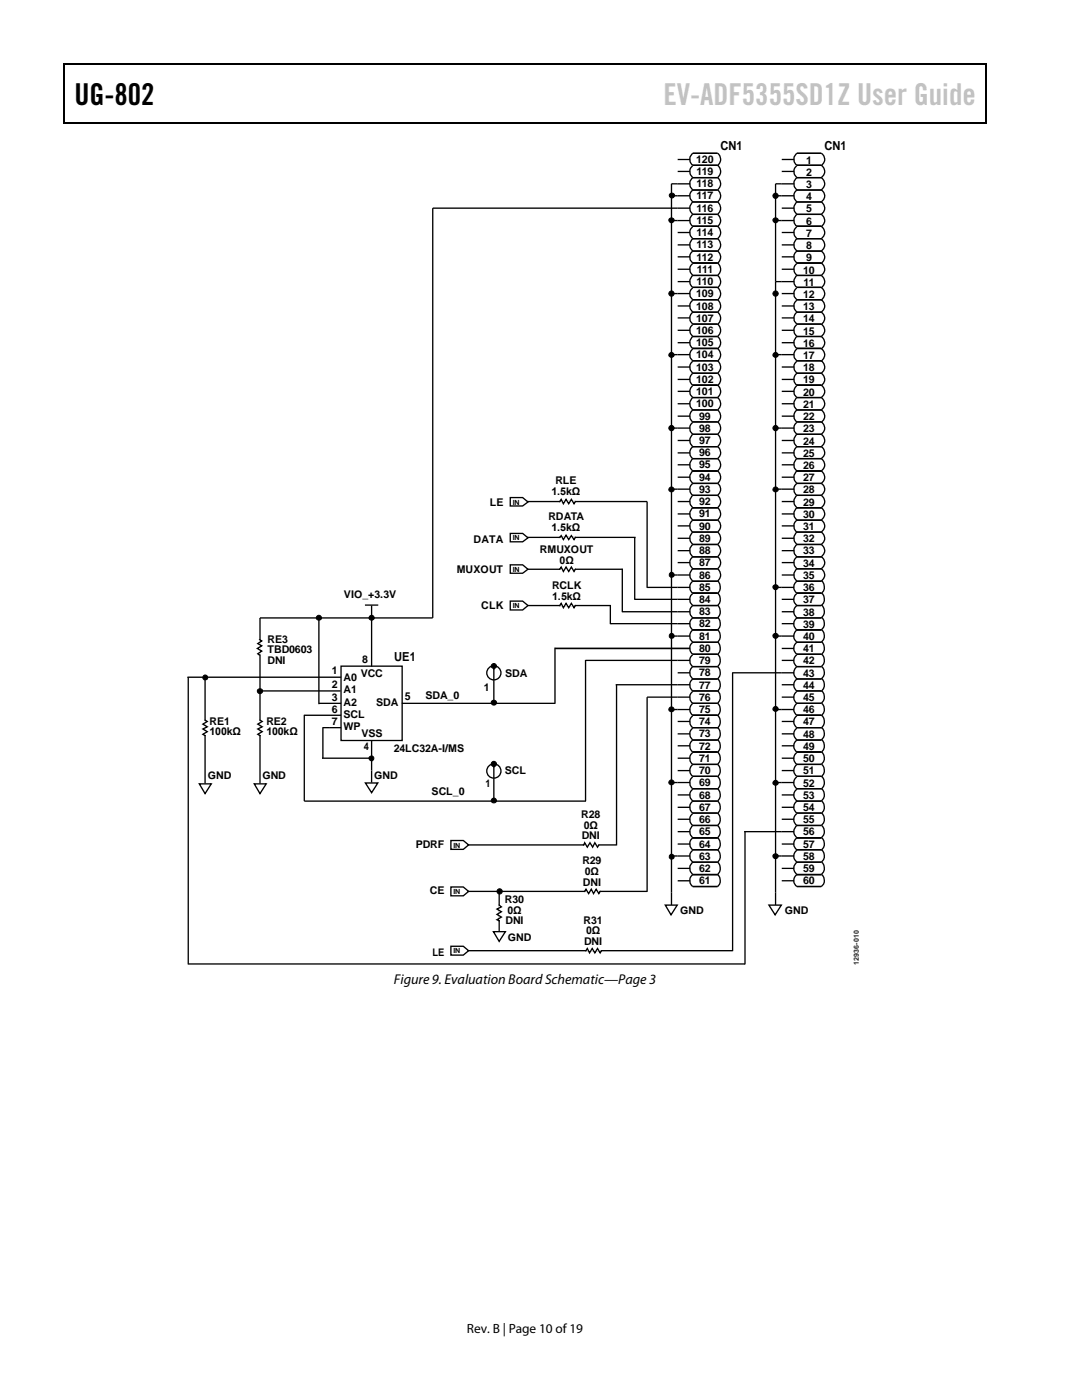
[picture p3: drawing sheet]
<svg xmlns="http://www.w3.org/2000/svg" width="216mm" height="279mm" viewBox="0 0 216 279" stroke-linecap="round" stroke-linejoin="round" font-family="sans-serif">
<path d="M12.7 12.7h.3v1h-.3zM12.7 12.7h.3v.3h-.3zM126.5 12.7h.2v.3h-.2zM196.6 12.7h.2v1h-.2zM196.6 12.7h.2v.3h-.2zM12.7 24.4h.3v.2h-.3zM126.2 24.4h.3v.2h-.3zM196.6 24.4h.2v.2h-.2zM98.4 152.5h.1l.2 .2h-.2z" fill="#000"/>
<path d="M12.8 13.7v10.7M13 12.8h113.5M126.7 12.8h69.9M196.7 13.7v10.7M13 24.5h183.6" fill="none" stroke="#000" stroke-width=".25"/>
<g fill="none" stroke="#000" stroke-width=".27">
<path d="M134 39.1v4.9zM134 39.1h1.2zM134 36.7v2.4zM134 36.7h1.2zM135.2 39.1h2.5zM135.2 36.7h2.5zM135.2 34.2h2.5zM135.2 31.8h2.5zM138.2 35.5h5zM138.2 37.9h5zM138.2 33h5zM138.2 30.6h5z"/>
<path d="M138.2 33.1a1.5 1.5 0 0 0 0 2.4 1.58 1.58 0 0 0 0 2.4 1.5 1.5 0 0 0 0 2.4 1.61 1.61 0 0 0 0 2.5 1.5 1.5 0 0 0 0 2.4M138.2 30.6a1.5 1.5 0 0 0 0 2.4M143.2 33a1.54 1.54 0 0 1 0 2.5 1.54 1.54 0 0 1 0 2.4 1.46 1.46 0 0 1 0 2.4 1.54 1.54 0 0 1 0 2.5 1.54 1.54 0 0 1 0 2.5M143.2 30.6a1.54 1.54 0 0 1 0 2.5M154.8 39.1v4.9zM154.8 39.1h1.2zM154.8 36.7v2.4zM154.8 36.7h1.2zM156 39.1h2.5zM156 36.7h2.5zM156 34.2h2.5zM156 31.8h2.5z"/>
<path d="M159 35.5h4.9zM159 37.9h4.9zM159 33h4.9zM159 30.6h4.9zM159 33.1a1.5 1.5 0 0 0 0 2.4 1.58 1.58 0 0 0 0 2.4 1.5 1.5 0 0 0 0 2.4 1.61 1.61 0 0 0 0 2.5 1.5 1.5 0 0 0 0 2.4M159 30.6a1.5 1.5 0 0 0 0 2.4M163.9 33a1.43 1.43 0 0 1 0 2.5 1.43 1.43 0 0 1 0 2.4 1.36 1.36 0 0 1 0 2.4 1.43 1.43 0 0 1 0 2.5 1.43 1.43 0 0 1 0 2.5M163.9 30.6a1.43 1.43 0 0 1 0 2.5M86.3 41.5v81.8zM86.3 41.5h48.9zM134 58.6v12.2zM134 58.6h1.2z"/>
<path d="M134 44v14.6zM134 44h1.2zM135.2 58.6h2.5zM135.2 56.2h2.5zM135.2 53.7h2.5zM135.2 51.3h2.5zM135.2 48.9h2.5zM135.2 46.4h2.5zM135.2 44h2.5zM135.2 41.5h2.5zM138.2 45.2h5zM138.2 42.8h5z"/>
<path d="M138.2 47.6h5zM138.2 50.1h5zM138.2 52.5h5zM138.2 55h5zM138.2 57.4h5zM138.2 59.8h5zM138.2 40.3h5zM138.2 45.3a1.5 1.5 0 0 0 0 2.3 1.61 1.61 0 0 0 0 2.5 1.5 1.5 0 0 0 0 2.4M138.2 52.6a1.5 1.5 0 0 0 0 2.4 1.53 1.53 0 0 0 0 2.4M138.2 57.4a1.5 1.5 0 0 0 0 2.4M138.2 59.9a1.5 1.5 0 0 0 0 2.4 1.52 1.52 0 0 0 0 2.4M143.2 45.2a1.54 1.54 0 0 1 0 2.4 1.54 1.54 0 0 1 0 2.5 1.54 1.54 0 0 1 0 2.5"/>
<path d="M143.2 52.5a1.54 1.54 0 0 1 0 2.5 1.54 1.54 0 0 1 0 2.4M143.2 57.4a1.63 1.63 0 0 1 0 2.5M143.2 59.8a1.54 1.54 0 0 1 0 2.5 1.54 1.54 0 0 1 0 2.5M154.8 56.2v14.6zM154.8 56.2h1.2zM154.8 44v12.2zM154.8 44h1.2zM156 58.6h2.5zM156 56.2h2.5zM156 53.7h2.5zM156 51.3h2.5zM156 48.9h2.5z"/>
<path d="M156 46.4h2.5zM156 44h2.5zM156 41.5h2.5zM159 45.2h4.9zM159 42.8h4.9zM159 47.6h4.9zM159 50.1h4.9zM159 52.5h4.9zM159 55h4.9zM159 57.4h4.9zM159 59.8h4.9zM159 40.3h4.9z"/>
<path d="M159 45.3a1.5 1.5 0 0 0 0 2.3 1.61 1.61 0 0 0 0 2.5 1.5 1.5 0 0 0 0 2.4M159 52.6a1.5 1.5 0 0 0 0 2.4 1.53 1.53 0 0 0 0 2.4M159 57.4a1.5 1.5 0 0 0 0 2.4M159 59.9a1.5 1.5 0 0 0 0 2.4 1.52 1.52 0 0 0 0 2.4M163.9 45.2a1.43 1.43 0 0 1 0 2.4 1.43 1.43 0 0 1 0 2.5 1.43 1.43 0 0 1 0 2.5M163.9 52.5a1.43 1.43 0 0 1 0 2.5 1.43 1.43 0 0 1 0 2.4M163.9 57.4a1.51 1.51 0 0 1 0 2.5M163.9 59.8a1.43 1.43 0 0 1 0 2.5 1.43 1.43 0 0 1 0 2.5M134 70.8v14.6zM134 70.8h1.2zM135.2 78.1h2.5zM135.2 75.7h2.5z"/>
<path d="M135.2 73.2h2.5zM135.2 70.8h2.5zM135.2 68.4h2.5zM135.2 65.9h2.5zM135.2 63.4h2.5zM135.2 61.1h2.5zM138.2 76.9h5zM138.2 79.3h5zM138.2 69.5h5zM138.2 74.5h5zM138.2 72h5zM138.2 67.2h5z"/>
<path d="M138.2 62.3h5zM138.2 64.7h5zM138.2 77a1.52 1.52 0 0 0 0 2.3 1.61 1.61 0 0 0 0 2.5 1.53 1.53 0 0 0 0 2.4M138.2 69.6a1.52 1.52 0 0 0 0 2.4M138.2 72.1a1.5 1.5 0 0 0 0 2.4 1.53 1.53 0 0 0 0 2.4M138.2 64.8a1.5 1.5 0 0 0 0 2.4 1.53 1.53 0 0 0 0 2.3M143.2 76.9a1.54 1.54 0 0 1 0 2.4 1.54 1.54 0 0 1 0 2.5 1.54 1.54 0 0 1 0 2.5M143.2 72a1.54 1.54 0 0 1 0 2.5 1.54 1.54 0 0 1 0 2.5M143.2 69.5a1.63 1.63 0 0 1 0 2.6M143.2 64.7a1.54 1.54 0 0 1 0 2.5 1.54 1.54 0 0 1 0 2.4M154.8 70.8v14.6zM154.8 70.8h1.2z"/>
<path d="M156 78.1h2.5zM156 75.7h2.5zM156 73.2h2.5zM156 70.8h2.5zM156 68.4h2.5zM156 65.9h2.5zM156 63.4h2.5zM156 61.1h2.5zM159 76.9h4.9zM159 79.3h4.9zM159 69.5h4.9zM159 74.5h4.9z"/>
<path d="M159 72h4.9zM159 67.2h4.9zM159 62.3h4.9zM159 64.7h4.9zM159 77a1.52 1.52 0 0 0 0 2.3 1.61 1.61 0 0 0 0 2.5 1.53 1.53 0 0 0 0 2.4M159 69.6a1.52 1.52 0 0 0 0 2.4M159 72.1a1.5 1.5 0 0 0 0 2.4 1.53 1.53 0 0 0 0 2.4M159 64.8a1.5 1.5 0 0 0 0 2.4 1.53 1.53 0 0 0 0 2.3M163.9 76.9a1.43 1.43 0 0 1 0 2.4 1.43 1.43 0 0 1 0 2.5 1.43 1.43 0 0 1 0 2.5M163.9 72a1.43 1.43 0 0 1 0 2.5 1.43 1.43 0 0 1 0 2.5M163.9 69.5a1.51 1.51 0 0 1 0 2.6M163.9 64.7a1.43 1.43 0 0 1 0 2.5 1.43 1.43 0 0 1 0 2.4"/>
<path d="M134 97.6v17.2zM134 97.6h1.2zM134 85.4v12.2zM134 85.4h1.2zM135.2 97.6h2.5zM135.2 95.2h2.5zM135.2 92.8h2.5zM135.2 90.4h2.5zM135.2 87.9h2.5zM135.2 85.4h2.5zM135.2 83.1h2.5zM135.2 80.6h2.5z"/>
<path d="M138.2 94h5zM138.2 98.9h5zM138.2 96.5h5zM138.2 91.5h5zM138.2 84.2h5zM138.2 89.1h5zM138.2 86.7h5zM138.2 81.8h5zM138.2 84.3a1.5 1.5 0 0 0 0 2.4 1.61 1.61 0 0 0 0 2.4 1.53 1.53 0 0 0 0 2.4 1.61 1.61 0 0 0 0 2.5 1.61 1.61 0 0 0 0 2.5 1.5 1.5 0 0 0 0 2.4 1.61 1.61 0 0 0 0 2.4 1.61 1.61 0 0 0 0 2.5 1.5 1.5 0 0 0 0 2.4 1.61 1.61 0 0 0 0 2.5 1.58 1.58 0 0 0 0 2.4 1.5 1.5 0 0 0 0 2.4 1.61 1.61 0 0 0 0 2.5 1.5 1.5 0 0 0 0 2.4M143.2 84.2a1.54 1.54 0 0 1 0 2.5 1.54 1.54 0 0 1 0 2.4 1.46 1.46 0 0 1 0 2.4 1.54 1.54 0 0 1 0 2.5 1.54 1.54 0 0 1 0 2.5 1.46 1.46 0 0 1 0 2.4 1.54 1.54 0 0 1 0 2.4 1.54 1.54 0 0 1 0 2.5 1.46 1.46 0 0 1 0 2.4 1.54 1.54 0 0 1 0 2.5 1.54 1.54 0 0 1 0 2.4 1.46 1.46 0 0 1 0 2.4 1.54 1.54 0 0 1 0 2.5M154.8 97.6v19.6zM154.8 97.6h1.2z"/>
<path d="M154.8 85.4v12.2zM154.8 85.4h1.2zM156 97.6h2.5zM156 95.2h2.5zM156 92.8h2.5zM156 90.4h2.5zM156 87.9h2.5zM156 85.4h2.5zM156 83.1h2.5zM156 80.6h2.5zM159 94h4.9zM159 98.9h4.9z"/>
<path d="M159 96.5h4.9zM159 91.5h4.9zM159 84.2h4.9zM159 89.1h4.9zM159 86.7h4.9zM159 81.8h4.9zM159 84.3a1.5 1.5 0 0 0 0 2.4 1.61 1.61 0 0 0 0 2.4 1.53 1.53 0 0 0 0 2.4 1.61 1.61 0 0 0 0 2.5 1.61 1.61 0 0 0 0 2.5 1.5 1.5 0 0 0 0 2.4 1.61 1.61 0 0 0 0 2.4 1.61 1.61 0 0 0 0 2.5 1.5 1.5 0 0 0 0 2.4 1.61 1.61 0 0 0 0 2.5 1.58 1.58 0 0 0 0 2.4 1.5 1.5 0 0 0 0 2.4 1.61 1.61 0 0 0 0 2.5 1.48 1.48 0 0 0 0 2.4M163.9 84.2a1.43 1.43 0 0 1 0 2.5 1.43 1.43 0 0 1 0 2.4 1.36 1.36 0 0 1 0 2.4 1.43 1.43 0 0 1 0 2.5 1.43 1.43 0 0 1 0 2.5 1.36 1.36 0 0 1 0 2.4 1.43 1.43 0 0 1 0 2.4 1.43 1.43 0 0 1 0 2.5 1.36 1.36 0 0 1 0 2.4 1.43 1.43 0 0 1 0 2.5 1.43 1.43 0 0 1 0 2.4 1.36 1.36 0 0 1 0 2.4 1.43 1.43 0 0 1 0 2.5M105.2 100.1h23.9zM105.2 107.2h21.6zM124.2 113.5v8.7zM126.6 119.6h8.6z"/>
<path d="M126.6 107.2v12.5zM129.1 117.2h6.1zM129.1 100.1v17.2zM134 114.8v12.1zM134 114.8h1.2zM135.2 119.6h2.5zM135.2 117.2h2.5zM135.2 114.8h2.5zM135.2 112.3h2.5zM135.2 109.9h2.5zM135.2 107.4h2.5zM135.2 105h2.5z"/>
<path d="M135.2 102.6h2.5zM135.2 100.1h2.5zM138.2 118.4h5zM138.2 116h5zM138.2 108.7h5zM138.2 113.5h5zM138.2 111.1h5zM138.2 101.3h5zM138.2 106.2h5zM138.2 103.8h5zM138.2 118.5a1.5 1.5 0 0 0 0 2.3 1.58 1.58 0 0 0 0 2.5 1.5 1.5 0 0 0 0 2.4 1.61 1.61 0 0 0 0 2.5 1.5 1.5 0 0 0 0 2.4M143.2 118.4a1.71 1.71 0 0 1 0 2.4"/>
<path d="M143.2 115.9a1.81 1.81 0 0 1 0 2.6M154.8 117.2v9.7zM154.8 117.2h1.2zM156 119.6h2.5zM156 117.2h2.5zM156 114.8h2.5zM156 112.3h2.5zM156 109.9h2.5zM156 107.4h2.5zM156 105h2.5zM156 102.6h2.5zM156 100.1h2.5z"/>
<path d="M159 118.4h4.9zM159 116h4.9zM159 108.7h4.9zM159 113.5h4.9zM159 111.1h4.9zM159 101.3h4.9zM159 106.2h4.9zM159 103.8h4.9zM159 118.5a1.47 1.47 0 0 0 0 2.3 1.56 1.56 0 0 0 0 2.5 1.47 1.47 0 0 0 0 2.4 1.58 1.58 0 0 0 0 2.5 1.48 1.48 0 0 0 0 2.4M163.9 118.4a1.62 1.62 0 0 1 0 2.4M163.9 115.9a1.71 1.71 0 0 1 0 2.6M37.4 135.2h30.7z"/>
<path d="M37.6 135.2v57.3zM40.9 135.3v21zM51.9 123.3h34.4zM51.9 123.3v33zM51.9 137.9h16.1zM63.6 123.3v17.2zM72.8 120.8h2.7zM74.2 120.8v12.2zM110.7 129.2v11.3zM110.8 129.4h26.9zM116.8 131.7v28.2zM116.8 131.8h18.4z"/>
<path d="M121.8 124.5h13.4zM121.8 120.8v3.8zM122.8 136.7h12.4zM123 136.7v32zM124.2 122.1h11zM129.1 139.1v38.9zM129.1 139.1h6.1zM134 126.9v14.7zM134 126.9h1.2zM135.2 139.1h2.5zM135.2 136.7h2.5zM135.2 134.3h2.5z"/>
<path d="M135.2 131.8h2.5zM135.2 126.9h2.5zM135.2 124.5h2.5zM135.2 122.1h2.5zM138.2 133h5zM138.2 137.9h5zM138.2 135.5h5zM138.2 125.7h5zM138.2 130.6h5zM138.2 128.2h5zM138.2 123.3h5zM138.2 120.8h5z"/>
<path d="M138.2 138a1.5 1.5 0 0 0 0 2.4 1.53 1.53 0 0 0 0 2.3M138.2 130.7a1.5 1.5 0 0 0 0 2.3 1.61 1.61 0 0 0 0 2.5 1.5 1.5 0 0 0 0 2.4M143.2 137.9a1.71 1.71 0 0 1 0 2.5 1.71 1.71 0 0 1 0 2.4M143.2 135.4a1.81 1.81 0 0 1 0 2.6M143.2 130.6a1.71 1.71 0 0 1 0 2.4 1.71 1.71 0 0 1 0 2.5M143.2 128.1a1.81 1.81 0 0 1 0 2.6M143.2 123.2a1.71 1.71 0 0 1 0 2.5 1.71 1.71 0 0 1 0 2.5M143.2 120.8a1.81 1.81 0 0 1 0 2.5M146.1 134.3h9.9zM146.2 134.3v55.5zM154.8 126.9v14.7zM154.8 126.9h1.2z"/>
<path d="M156 139.1h2.5zM156 136.7h2.5zM156 134.3h2.5zM156 131.8h2.5zM156 129.4h2.5zM156 126.9h2.5zM156 124.5h2.5zM156 122.1h2.5zM159 133h4.9zM159 137.9h4.9zM159 135.5h4.9zM159 125.7h4.9z"/>
<path d="M159 130.6h4.9zM159 128.2h4.9zM159 123.3h4.9zM159 120.8h4.9zM159 138a1.47 1.47 0 0 0 0 2.4 1.49 1.49 0 0 0 0 2.3M159 130.7a1.47 1.47 0 0 0 0 2.3 1.57 1.57 0 0 0 0 2.5 1.47 1.47 0 0 0 0 2.4M163.9 137.9a1.62 1.62 0 0 1 0 2.5M163.9 135.4a1.72 1.72 0 0 1 0 2.6M163.9 133a1.62 1.62 0 0 1 0 2.5M163.9 130.6a1.62 1.62 0 0 1 0 2.4M163.9 128.1a1.71 1.71 0 0 1 0 2.6M163.9 125.7a1.62 1.62 0 0 1 0 2.5"/>
<path d="M163.9 123.2a1.62 1.62 0 0 1 0 2.5M163.9 120.8a1.71 1.71 0 0 1 0 2.5M60.6 142.7h7.5zM60.7 142.7v17.2zM60.7 159.9h56.2zM63.6 140.4h4.5zM64.3 151.3h9.9zM64.4 145.1v6.2zM64.4 145.2h1.3zM65.7 145.2h2.4zM74.2 151.3v2.5zM74.2 150.1v1.2z"/>
<path d="M74.2 153.8v2.4zM74.2 147.7v2.4zM80.2 140.4h18.3zM98.5 152.6v7.3zM98.5 152.6v.6zM98.5 140.4h12.2zM134 156.2h1.2zM134 156.2v14.6zM134 141.6v14.6zM134 141.6h1.2zM135.2 158.6h2.5zM135.2 156.2h2.5z"/>
<path d="M135.2 153.8h2.5zM135.2 151.3h2.5zM135.2 148.8h2.5zM135.2 146.5h2.5zM135.2 144h2.5zM135.2 141.6h2.5zM138.2 142.7h5zM138.2 140.4h5zM138.2 145.2h5zM138.2 147.7h5zM138.2 150.1h5zM138.2 152.6h5z"/>
<path d="M138.2 154.9h5zM138.2 157.4h5zM138.2 159.9h5zM138.2 145.3a1.5 1.5 0 0 0 0 2.4 1.5 1.5 0 0 0 0 2.4M138.2 142.8a1.5 1.5 0 0 0 0 2.4M138.2 150.2a1.5 1.5 0 0 0 0 2.4 1.53 1.53 0 0 0 0 2.3M138.2 155a1.5 1.5 0 0 0 0 2.4M138.2 157.5a1.5 1.5 0 0 0 0 2.4 1.5 1.5 0 0 0 0 2.4M143.2 142.7a1.81 1.81 0 0 1 0 2.6M143.2 145.2a1.71 1.71 0 0 1 0 2.5M143.2 147.6a1.81 1.81 0 0 1 0 2.6M143.2 150.1a1.71 1.71 0 0 1 0 2.5 1.71 1.71 0 0 1 0 2.4"/>
<path d="M143.2 154.9a1.81 1.81 0 0 1 0 2.6M143.2 157.4a1.71 1.71 0 0 1 0 2.5 1.71 1.71 0 0 1 0 2.5M154.8 156.2h1.2zM154.8 156.2v14.6zM154.8 141.6v14.6zM154.8 141.6h1.2zM156 158.6h2.5zM156 156.2h2.5zM156 153.8h2.5zM156 151.3h2.5zM156 148.8h2.5zM156 146.5h2.5z"/>
<path d="M156 144h2.5zM156 141.6h2.5zM159 142.7h4.9zM159 140.4h4.9zM159 145.2h4.9zM159 147.7h4.9zM159 150.1h4.9zM159 152.6h4.9zM159 154.9h4.9zM159 157.4h4.9zM159 159.9h4.9zM159 145.3a1.47 1.47 0 0 0 0 2.4 1.47 1.47 0 0 0 0 2.4"/>
<path d="M159 142.8a1.47 1.47 0 0 0 0 2.4M159 150.2a1.47 1.47 0 0 0 0 2.4 1.49 1.49 0 0 0 0 2.3M159 155a1.47 1.47 0 0 0 0 2.4M159 157.5a1.47 1.47 0 0 0 0 2.4 1.48 1.48 0 0 0 0 2.4M163.9 140.4a1.62 1.62 0 0 1 0 2.4M163.9 142.7a1.72 1.72 0 0 1 0 2.6M163.9 145.2a1.62 1.62 0 0 1 0 2.5M163.9 147.6a1.72 1.72 0 0 1 0 2.6M163.9 150.1a1.62 1.62 0 0 1 0 2.5M163.9 152.6a1.62 1.62 0 0 1 0 2.4M163.9 154.9a1.72 1.72 0 0 1 0 2.6M163.9 157.4a1.62 1.62 0 0 1 0 2.5"/>
<path d="M163.9 159.9a1.62 1.62 0 0 1 0 2.5M91.8 177.9h.6zM93.3 177.9h35.8zM93.4 168.6h29.6zM134 178.2v2.4zM134 170.8v7.4zM134 170.8h1.2zM135.2 175.8h2.5zM135.2 173.3h2.5zM135.2 170.8h2.5zM135.2 168.4h2.5zM135.2 166h2.5z"/>
<path d="M135.2 163.5h2.5zM135.2 161.1h2.5zM138.2 174.5h5zM138.2 176.9h5zM138.2 167.2h5zM138.2 172.1h5zM138.2 169.6h5zM138.2 164.7h5zM138.2 162.3h5zM138.2 169.7a1.5 1.5 0 0 0 0 2.4 1.58 1.58 0 0 0 0 2.4 1.5 1.5 0 0 0 0 2.4M138.2 162.4a1.5 1.5 0 0 0 0 2.3 1.61 1.61 0 0 0 0 2.5 1.5 1.5 0 0 0 0 2.4M143.2 169.6a1.71 1.71 0 0 1 0 2.5 1.71 1.71 0 0 1 0 2.4 1.6 1.6 0 0 1 0 2.4"/>
<path d="M143.2 162.3a1.71 1.71 0 0 1 0 2.4 1.71 1.71 0 0 1 0 2.5 1.71 1.71 0 0 1 0 2.5M148.5 166h7.5zM148.7 166v26.5zM154.8 170.8v7.4zM154.8 170.8h1.2zM154.8 178.2v2.4zM156 175.8h2.5zM156 173.3h2.5zM156 170.8h2.5zM156 168.4h2.5zM156 166h2.5zM156 163.5h2.5z"/>
<path d="M156 161.1h2.5zM159 174.5h4.9zM159 176.9h4.9zM159 167.2h4.9zM159 172.1h4.9zM159 169.6h4.9zM159 164.7h4.9zM159 162.3h4.9zM159 169.7a1.47 1.47 0 0 0 0 2.4 1.56 1.56 0 0 0 0 2.4 1.48 1.48 0 0 0 0 2.4M159 162.4a1.47 1.47 0 0 0 0 2.3 1.57 1.57 0 0 0 0 2.5 1.48 1.48 0 0 0 0 2.4M163.9 174.5a1.52 1.52 0 0 1 0 2.4M163.9 172.1a1.62 1.62 0 0 1 0 2.4"/>
<path d="M163.9 169.6a1.62 1.62 0 0 1 0 2.5M163.9 167.2a1.62 1.62 0 0 1 0 2.5M163.9 164.7a1.62 1.62 0 0 1 0 2.5M163.9 162.3a1.62 1.62 0 0 1 0 2.4M37.6 192.4h111.1zM93.4 189.7h52.8z"/>
<circle cx="98.5" cy="134.3" r="1.41"/>
<circle cx="98.5" cy="153.9" r="1.42"/>
</g>
<path d="M101.8 99.3h2.5l1 .9-1 .8h-2.5z" fill-rule="evenodd" fill="#fff"/>
<path d="M101.8 99.3h2.5l1 .9-1 .8h-2.5z" fill="none" stroke="#000" stroke-width=".27"/>
<path d="M101.8 106.5h2.5l1 .8-1 .8h-2.5z" fill-rule="evenodd" fill="#fff"/>
<path d="M101.8 106.5h2.5l1 .8-1 .8h-2.5z" fill="none" stroke="#000" stroke-width=".27"/>
<path d="M101.8 112.7h2.5l1 .9-1 .8h-2.5z" fill-rule="evenodd" fill="#fff"/>
<path d="M101.8 112.7h2.5l1 .9-1 .8h-2.5z" fill="none" stroke="#000" stroke-width=".27"/>
<path d="M101.8 120h2.5l1 .8-1 .9h-2.5z" fill-rule="evenodd" fill="#fff"/>
<path d="M101.8 120h2.5l1 .8-1 .9h-2.5z" fill="none" stroke="#000" stroke-width=".27"/>
<path d="M51.6 127.6l.5 .2v2.9l-.5-.2z" fill="#fff"/>
<path d="M51.8 127.6l.4 .3-.8 .5 .8 .5-.9 .5 .9 .5-.8 .6 .4 .3" fill="none" stroke="#000" stroke-width=".27"/>
<path d="M51.7 143.7l.4 .3v2.7l-.4-.1z" fill="#fff"/>
<path d="M51.9 143.6l.4 .4-.9 .5 .9 .5-.9 .5 .9 .5-.9 .5 .5 .4" fill="none" stroke="#000" stroke-width=".27"/>
<path d="M40.7 143.7l.4 .3v2.7l-.4-.1z" fill="#fff"/>
<path d="M40.9 143.6l.5 .4-.9 .5 .9 .5-.9 .5 .9 .5-.9 .5 .4 .4" fill="none" stroke="#000" stroke-width=".27"/>
<g fill="#000">
<circle cx="41" cy="135.2" r=".5"/>
<circle cx="51.9" cy="137.9" r=".51"/>
<circle cx="63.7" cy="123.3" r=".5"/>
<circle cx="74.2" cy="123.3" r=".5"/>
</g>
<g fill="none" stroke="#000" stroke-width=".2">
<circle cx="41" cy="135.2" r=".5"/>
<circle cx="51.9" cy="137.9" r=".51"/>
<circle cx="63.7" cy="123.3" r=".5"/>
<circle cx="74.2" cy="123.3" r=".5"/>
</g>
<path d="M50.7 156.4h2.4l-1.2 2z" fill="#fff"/>
<path d="M50.7 156.4h2.4l-1.2 2z" fill="none" stroke="#000" stroke-width=".27"/>
<path d="M72.9 156.3h2.5l-1.2 1.9z" fill="#fff"/>
<path d="M72.9 156.3h2.5l-1.2 1.9z" fill="none" stroke="#000" stroke-width=".27"/>
<path d="M153.4 180.6h2.5l-1.2 2z" fill="#fff"/>
<path d="M153.4 180.6h2.5l-1.2 2z" fill="none" stroke="#000" stroke-width=".27"/>
<path d="M132.7 180.6h2.4l-1.2 2z" fill="#fff"/>
<path d="M99.6 178.1v7.9zM132.7 180.6h2.4l-1.2 2z" fill="none" stroke="#000" stroke-width=".27"/>
<path d="M98.5 185.9h2.3l-1.2 2z" fill="#fff"/>
<path d="M98.5 185.9h2.3l-1.2 2z" fill="none" stroke="#000" stroke-width=".27"/>
<path d="M39.8 156.4h2.4l-1.3 2z" fill="#fff"/>
<path d="M39.8 156.4h2.4l-1.3 2z" fill="none" stroke="#000" stroke-width=".27"/>
<path d="M99.4 180.6l.5 .3v2.8l-.5-.2z" fill="#fff"/>
<path d="M68.1 132.9h12.1v14.9h-12.1zM99.6 180.5l.4 .5-.8 .4 .8 .6-.8 .5 .8 .5-.8 .5 .4 .2v.2" fill="none" stroke="#000" stroke-width=".27"/>
<circle cx="74.1" cy="151.3" r=".47" fill="#000"/>
<circle cx="74.1" cy="151.3" r=".47" fill="none" stroke="#000" stroke-width=".2"/>
<path d="M111.9 99.9h2.9l-.3 .5h-2.8z" fill="#fff"/>
<path d="M105.2 113.6h19.1zM111.5 100.1h.2l.3-.4 .4 .8 .6-.8 .5 .8 .5-.8 .5 .8 .4-.4" fill="none" stroke="#000" stroke-width=".27"/>
<path d="M111.9 113.3h2.9l-.3 .5h-2.8z" fill="#fff"/>
<path d="M111.5 113.6h.2l.3-.4 .4 .8 .6-.8 .5 .8 .5-.8 .5 .8 .4-.4M105.2 120.8h16.7z" fill="none" stroke="#000" stroke-width=".27"/>
<path d="M111.9 120.6h2.9l-.3 .4h-2.8z" fill="#fff"/>
<path d="M111.5 120.8h.2l.3-.4 .4 .9 .6-.9 .5 .9 .5-.9 .5 .9 .4-.5" fill="none" stroke="#000" stroke-width=".27"/>
<path d="M111.9 107.1h2.9l-.3 .4h-2.8z" fill="#fff"/>
<path d="M111.5 107.2h.2l.3-.3 .4 .8 .6-.9 .5 .9 .5-.8 .5 .8 .4-.5M98.5 133v7.4zM98.5 133v.7z" fill="none" stroke="#000" stroke-width=".27"/>
<g fill="#000">
<path d="M98.4 132.9h.1l.2 .2h-.2z"/>
<circle cx="134.1" cy="39" r=".5"/>
<circle cx="154.8" cy="39.1" r=".52"/>
<circle cx="134" cy="58.6" r=".52"/>
<circle cx="134" cy="44" r=".5"/>
<circle cx="154.8" cy="58.6" r=".52"/>
<circle cx="154.8" cy="44" r=".5"/>
<circle cx="134" cy="70.8" r=".5"/>
<circle cx="154.8" cy="70.8" r=".5"/>
<circle cx="134" cy="85.4" r=".52"/>
<circle cx="134" cy="97.7" r=".5"/>
<circle cx="154.8" cy="85.4" r=".52"/>
<circle cx="154.8" cy="97.7" r=".5"/>
<circle cx="134" cy="114.7" r=".5"/>
<circle cx="154.8" cy="117.2" r=".51"/>
<circle cx="98.6" cy="132.9" r=".5"/>
<circle cx="134" cy="126.9" r=".5"/>
<circle cx="154.8" cy="126.9" r=".51"/>
<circle cx="98.6" cy="152.5" r=".52"/>
<circle cx="98.6" cy="140.2" r=".51"/>
<circle cx="98.6" cy="159.8" r=".5"/>
<circle cx="134" cy="141.6" r=".5"/>
<circle cx="134" cy="156.1" r=".5"/>
<circle cx="154.8" cy="156.2" r=".5"/>
<circle cx="154.8" cy="141.5" r=".5"/>
<circle cx="99.7" cy="177.9" r=".52"/>
<circle cx="134" cy="171" r=".5"/>
<circle cx="154.8" cy="170.9" r=".51"/>
</g>
<g fill="none" stroke="#000" stroke-width=".2">
<circle cx="134.1" cy="39" r=".5"/>
<circle cx="154.8" cy="39.1" r=".52"/>
<circle cx="134" cy="58.6" r=".52"/>
<circle cx="134" cy="44" r=".5"/>
<circle cx="154.8" cy="58.6" r=".52"/>
<circle cx="154.8" cy="44" r=".5"/>
<circle cx="134" cy="70.8" r=".5"/>
<circle cx="154.8" cy="70.8" r=".5"/>
<circle cx="134" cy="85.4" r=".52"/>
<circle cx="134" cy="97.7" r=".5"/>
<circle cx="154.8" cy="85.4" r=".52"/>
<circle cx="154.8" cy="97.7" r=".5"/>
<circle cx="134" cy="114.7" r=".5"/>
<circle cx="154.8" cy="117.2" r=".51"/>
<circle cx="98.6" cy="132.9" r=".5"/>
<circle cx="134" cy="126.9" r=".5"/>
<circle cx="154.8" cy="126.9" r=".51"/>
<circle cx="98.6" cy="152.5" r=".52"/>
<circle cx="98.6" cy="140.2" r=".51"/>
<circle cx="98.6" cy="159.8" r=".5"/>
<circle cx="134" cy="141.6" r=".5"/>
<circle cx="134" cy="156.1" r=".5"/>
<circle cx="154.8" cy="156.2" r=".5"/>
<circle cx="154.8" cy="141.5" r=".5"/>
<circle cx="99.7" cy="177.9" r=".52"/>
<circle cx="134" cy="171" r=".5"/>
<circle cx="154.8" cy="170.9" r=".51"/>
</g>
<path d="M116.7 168.4h2.8l-.2 .5h-2.8z" fill="#fff"/>
<path d="M116.3 168.6h.2l.2-.4 .5 .9 .5-.9 .6 .9 .4-.9 .5 .9 .4-.5" fill="none" stroke="#000" stroke-width=".27"/>
<path d="M116.9 177.6h2.9l-.3 .5h-2.7z" fill="#fff"/>
<path d="M116.6 177.9l.3-.4 .6 .8 .5-.8 .4 .8 .6-.8 .5 .8 .3-.4" fill="none" stroke="#000" stroke-width=".27"/>
<path d="M117.1 189.5h2.9l-.2 .4h-2.9z" fill="#fff"/>
<path d="M116.8 189.7h.1l.3-.4 .4 .9 .6-.9 .5 .9 .5-.9 .6 .9 .3-.5" fill="none" stroke="#000" stroke-width=".27"/>
<path d="M90 167.7h2.4l1.1 .9-1.1 .9h-2.4z" fill-rule="evenodd" fill="#fff"/>
<path d="M90 167.7h2.4l1.1 .9-1.1 .9h-2.4z" fill="none" stroke="#000" stroke-width=".27"/>
<path d="M90 177h2.4l1.1 .9-1.1 .9h-2.4z" fill-rule="evenodd" fill="#fff"/>
<path d="M90 177h2.4l1.1 .9-1.1 .9h-2.4z" fill="none" stroke="#000" stroke-width=".27"/>
<path d="M90 188.8h2.4l1.1 .9-1.1 .9h-2.4z" fill-rule="evenodd" fill="#fff"/>
<path d="M90 188.8h2.4l1.1 .9-1.1 .9h-2.4z" fill="none" stroke="#000" stroke-width=".27"/>
<text font-size="6" x="14.9" y="20.9">UG-802</text>
<text font-size="6" fill="#c1c1c1" x="132.4" y="20.9">EV-ADF5355SD1Z User Guide</text>
<text font-size="2.8" x="78.6" y="196.4">Figure 9. Evaluation Board Schematic—Page 3</text>
<text font-size="2.7" x="93.2" y="266">Rev. B | Page 10 of19</text>
<g font-size="2.5">
<text x="143.8" y="29.9">CN1</text>
<text x="164.5" y="29.9">CN1</text>
<text x="78.7" y="132">UE1</text>
</g>
<g font-size="2.1">
<text x="138.9" y="32.5">120</text>
<text x="139" y="34.9">119</text>
<text x="160.9" y="35.1">2</text>
<text x="160.9" y="32.6">1</text>
<text x="139" y="37.4">118</text>
<text x="139" y="39.8">117</text>
<text x="160.9" y="37.5">3</text>
<text x="160.9" y="40">4</text>
<text x="139" y="42.3">116</text>
<text x="139" y="44.7">115</text>
<text x="139" y="47.1">114</text>
<text x="160.9" y="42.4">5</text>
<text x="160.9" y="44.8">6</text>
<text x="160.9" y="47.3">7</text>
<text x="139" y="49.6">113</text>
<text x="139" y="52">112</text>
<text x="160.9" y="49.7">8</text>
<text x="160.9" y="52.2">9</text>
<text x="138.9" y="59.3">109</text>
<text x="139" y="56.9">110</text>
<text x="139" y="54.5">111</text>
<text x="160.3" y="54.6">10</text>
<text x="160.3" y="59.5">12</text>
<text x="160.3" y="57">11</text>
<text x="138.9" y="61.8">108</text>
<text x="138.9" y="64.2">107</text>
<text x="160.3" y="61.9">13</text>
<text x="160.3" y="64.3">14</text>
<text x="138.9" y="66.7">106</text>
<text x="138.9" y="69.1">105</text>
<text x="138.9" y="71.5">104</text>
<text x="160.3" y="66.8">15</text>
<text x="160.3" y="69.2">16</text>
<text x="160.3" y="71.7">17</text>
<text x="138.9" y="74">103</text>
<text x="138.9" y="76.4">102</text>
<text x="160.3" y="74.1">18</text>
<text x="160.3" y="76.5">19</text>
<text x="138.9" y="78.9">101</text>
<text x="138.9" y="81.3">100</text>
<text x="139.5" y="83.7">99</text>
<text x="160.3" y="83.8">22</text>
<text x="160.3" y="79">20</text>
<text x="160.3" y="81.4">21</text>
<text x="139.5" y="86.2">98</text>
<text x="139.5" y="88.6">97</text>
<text x="160.3" y="86.3">23</text>
<text x="160.3" y="88.7">24</text>
<text x="139.5" y="91.1">96</text>
<text x="139.5" y="93.5">95</text>
<text x="139.5" y="95.9">94</text>
<text x="160.3" y="91.2">25</text>
<text x="160.3" y="93.6">26</text>
<text x="97.7" y="100.9">LE</text>
<text x="110" y="98.8">1.5kΩ</text>
<text x="110.8" y="96.7">RLE</text>
<text x="139.5" y="100.8">92</text>
<text x="139.5" y="98.4">93</text>
<text x="160.3" y="98.5">28</text>
<text x="160.3" y="100.9">29</text>
<text x="160.3" y="96">27</text>
<text x="109.4" y="103.9">RDATA</text>
<text x="110" y="106">1.5kΩ</text>
<text x="139.5" y="103.3">91</text>
<text x="139.5" y="105.7">90</text>
<text x="160.3" y="103.3">30</text>
<text x="160.3" y="105.8">31</text>
<text x="94.5" y="108.3">DATA</text>
<text x="107.7" y="110.4">RMUXOUT</text>
<text x="111.7" y="112.5">0Ω</text>
<text x="139.5" y="108.1">89</text>
<text x="139.5" y="110.6">88</text>
<text x="139.5" y="113">87</text>
<text x="160.3" y="108.2">32</text>
<text x="160.3" y="110.6">33</text>
<text x="160.3" y="113.1">34</text>
<text x="68.6" y="119.3">VIO_+3.3V</text>
<text x="91.1" y="114.3">MUXOUT</text>
<text x="110.2" y="117.5">RCLK</text>
<text x="110.2" y="119.7">1.5kΩ</text>
<text x="139.5" y="115.5">86</text>
<text x="139.5" y="117.9">85</text>
<text x="160.3" y="115.5">35</text>
<text x="160.3" y="118">36</text>
<text x="96" y="121.5">CLK</text>
<text x="139.5" y="120.3">84</text>
<text x="139.5" y="122.8">83</text>
<text x="139.5" y="125.2">82</text>
<text x="160.3" y="120.4">37</text>
<text x="160.3" y="122.8">38</text>
<text x="160.3" y="125.3">39</text>
<text x="53.4" y="128.3">RE3</text>
<text x="53.4" y="130.4">TBD0603</text>
<text x="139.5" y="127.7">81</text>
<text x="139.5" y="130.1">80</text>
<text x="160.3" y="127.7">40</text>
<text x="160.3" y="130.2">41</text>
<text x="53.4" y="132.5">DNI</text>
<text x="66.2" y="137.3">2</text>
<text x="66.2" y="134.6">1</text>
<text x="68.6" y="136">A0</text>
<text x="72" y="135.1">VCC</text>
<text x="72.2" y="132.4">8</text>
<text x="96.5" y="137.9">1</text>
<text x="100.8" y="135.1">SDA</text>
<text x="139.5" y="132.5">79</text>
<text x="139.5" y="135">78</text>
<text x="139.5" y="137.4">77</text>
<text x="160.3" y="132.6">42</text>
<text x="160.3" y="135">43</text>
<text x="160.3" y="137.5">44</text>
<text x="66.2" y="142.3">6</text>
<text x="66.2" y="139.9">3</text>
<text x="68.6" y="140.8">A2</text>
<text x="68.6" y="138.4">A1</text>
<text x="68.6" y="143.3">SCL</text>
<text x="75.1" y="140.8">SDA</text>
<text x="80.8" y="139.7">5</text>
<text x="84.9" y="139.5">SDA_0</text>
<text x="139.5" y="139.9">76</text>
<text x="139.5" y="142.3">75</text>
<text x="160.3" y="139.9">45</text>
<text x="160.3" y="142.3">46</text>
<text x="41.8" y="144.7">RE1</text>
<text x="41.8" y="146.8">100kΩ</text>
<text x="53.1" y="144.7">RE2</text>
<text x="53.1" y="146.8">100kΩ</text>
<text x="66.2" y="144.7">7</text>
<text x="68.6" y="145.7">WP</text>
<text x="72.1" y="147.1">VSS</text>
<text x="72.6" y="149.6">4</text>
<text x="139.5" y="144.7">74</text>
<text x="139.5" y="147.2">73</text>
<text x="139.5" y="149.6">72</text>
<text x="160.3" y="147.2">48</text>
<text x="160.3" y="149.7">49</text>
<text x="160.3" y="144.8">47</text>
<text x="41.5" y="155.5">GND</text>
<text x="52.3" y="155.4">GND</text>
<text x="74.6" y="155.5">GND</text>
<text x="78.6" y="150.1">24LC32A-I/MS</text>
<text x="100.7" y="154.4">SCL</text>
<text x="139.5" y="152.1">71</text>
<text x="139.5" y="154.5">70</text>
<text x="160.3" y="152.1">50</text>
<text x="160.3" y="154.5">51</text>
<text x="86.1" y="158.6">SCL_0</text>
<text x="96.9" y="157.1">1</text>
<text x="139.5" y="159.4">68</text>
<text x="139.5" y="161.8">67</text>
<text x="139.5" y="156.9">69</text>
<text x="160.3" y="157">52</text>
<text x="160.3" y="159.4">53</text>
<text x="160.3" y="161.8">54</text>
<text x="116" y="163.2">R28</text>
<text x="116.1" y="167.5">DNI</text>
<text x="116.5" y="165.4">0Ω</text>
<text x="139.5" y="166.7">65</text>
<text x="139.5" y="164.3">66</text>
<text x="160.3" y="164.3">55</text>
<text x="160.3" y="166.7">56</text>
<text x="82.9" y="169.2">PDRF</text>
<text x="116.2" y="172.5">R29</text>
<text x="139.5" y="169.1">64</text>
<text x="139.5" y="171.6">63</text>
<text x="160.3" y="169.2">57</text>
<text x="160.3" y="171.6">58</text>
<text x="85.8" y="178.4">CE</text>
<text x="116.3" y="176.7">DNI</text>
<text x="116.7" y="174.6">0Ω</text>
<text x="139.5" y="174">62</text>
<text x="139.5" y="176.5">61</text>
<text x="160.3" y="174">59</text>
<text x="160.3" y="176.5">60</text>
<text x="100.8" y="180.2">R30</text>
<text x="100.9" y="184.4">DNI</text>
<text x="101.3" y="182.3">0Ω</text>
<text x="116.4" y="184.3">R31</text>
<text x="135.7" y="182.5">GND</text>
<text x="156.6" y="182.5">GND</text>
<text x="86.3" y="190.7">LE</text>
<text x="101.3" y="187.8">GND</text>
<text x="116.6" y="188.6">DNI</text>
<text x="116.9" y="186.4">0Ω</text>
</g>
<g font-size="1.4">
<text x="102.3" y="100.7">IN</text>
<text x="102.3" y="107.8">IN</text>
<text x="102.3" y="114.1">IN</text>
<text x="102.3" y="121.4">IN</text>
<text x="90.5" y="169.2">IN</text>
<text x="90.5" y="178.4">IN</text>
<text x="90.5" y="190.3">IN</text>
</g>
<text font-size="1.4" fill="#231f20" x="171.3" y="192.5" transform="rotate(-90 171.3 192.5)">12936-010</text>
</svg>
